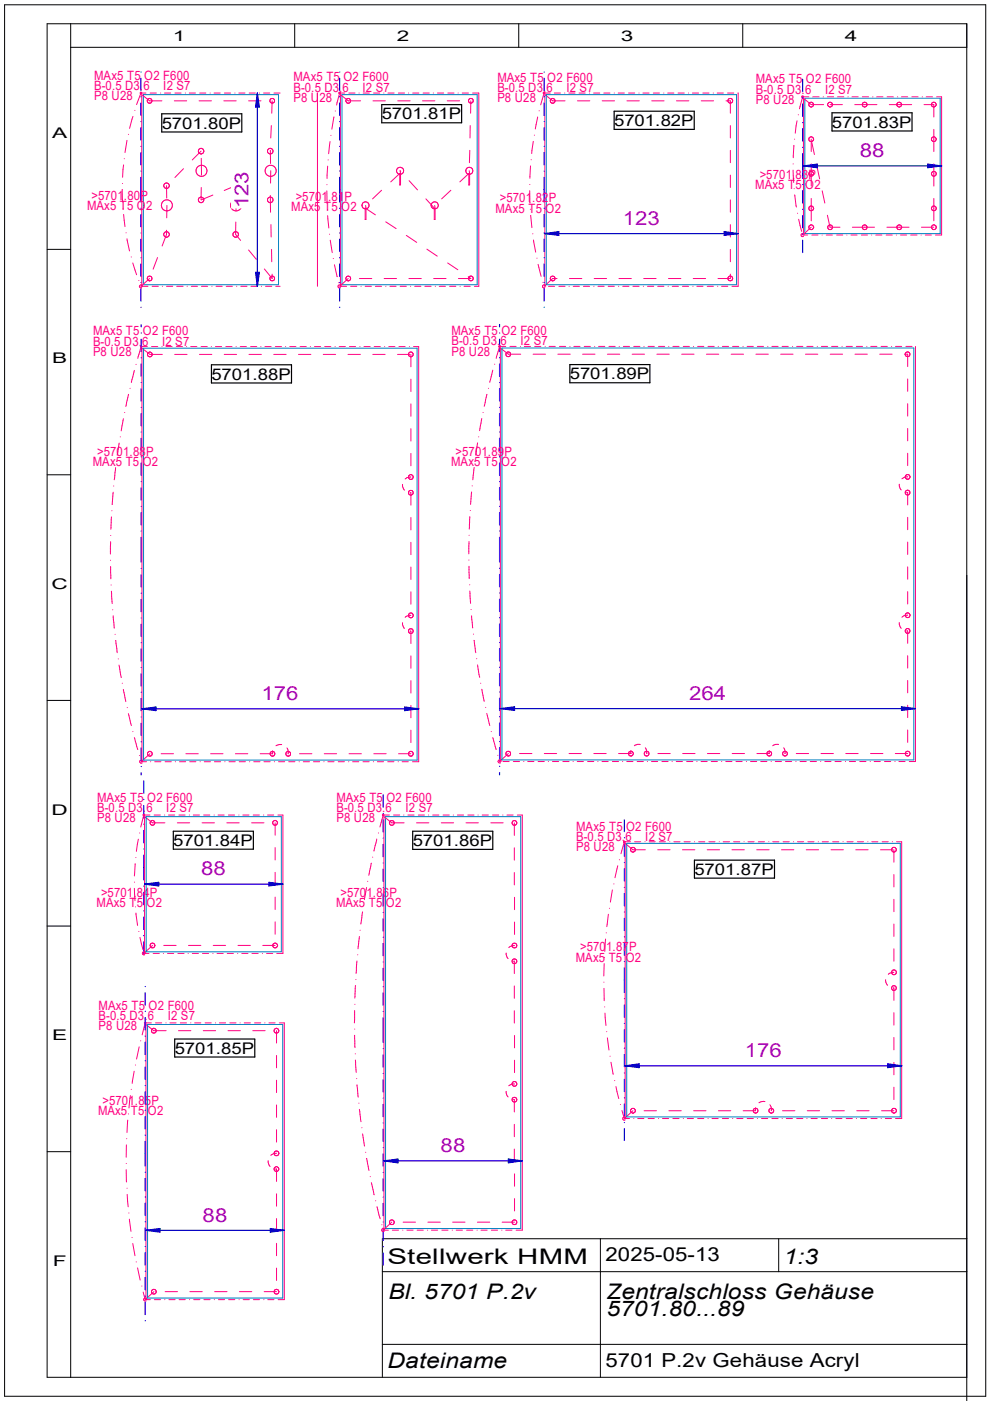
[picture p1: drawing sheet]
<svg xmlns="http://www.w3.org/2000/svg" width="210mm" height="297mm" viewBox="0 0 210 297" stroke-linecap="round" stroke-linejoin="round" font-family="sans-serif">
<g fill="none" stroke="#000" stroke-width=".21">
<path d="M1 1h208v295h-208zM15 10h190M15 5v287M62.5 5v5M110 5v5M157.5 5v5M10 52.9h5M10 100.7h5M10 148.5h5M10 196.3h5M10 244.2h5M81.1 269.6h123.9"/>
<path d="M127.3 262.6v29.4M165.1 262.6v7M205 262.6h-123.9v29.4M81.1 285h123.9M205 292h-195v-287h195v292"/>
</g>
<g fill="none" stroke="#ff0080" stroke-width=".21">
<path d="M29.8 19.6h.2v.2h-.2zM30.9 19.7h-1l-.9 2.5M31.8 19.7h1.3M34 19.7h.1M34.9 19.7h1.3M37.1 19.7h1.3M39.3 19.7h.1M40.1 19.7h1.3M42.3 19.7h1.3M44.5 19.7h.1M45.4 19.7h1.3M47.6 19.7h1.3"/>
<path d="M49.8 19.7h.1M50.6 19.7h1.3M52.8 19.7h1.3M55 19.7h.1M55.9 19.7h1.3M58.1 19.7h1.3M67.3 19.7v41M71.9 19.6h.2v.2h-.2zM73.1 19.7h-1.1l-.6 2.6M74 19.7h1.3M76.1 19.7h.1M77 19.7h1.3"/>
<path d="M79.2 19.7h1.3M81.4 19.7h.1M82.3 19.7h1.3M84.5 19.7h1.3M86.6 19.7h.1M87.5 19.7h1.3M89.7 19.7h1.3M91.9 19.7h.1M92.8 19.7h1.3M95 19.7h1.3M97.1 19.7h.1M98 19.7h1.3"/>
<path d="M100.2 19.7h1.3v41h-.9M115.2 19.6h.3v.2h-.3zM116.7 19.7h-1.3l-.8 2.5M117.5 19.7h1.3M119.7 19.7h.1M120.6 19.7h1.3M122.8 19.7h1.3M125 19.7h.1M125.9 19.7h1.3M128 19.7h1.3M130.2 19.7h.1M131.1 19.7h1.3"/>
<path d="M133.3 19.7h1.3M135.5 19.7h.1M136.3 19.7h1.3M138.5 19.7h1.3M140.7 19.7h.1M141.6 19.7h1.3M143.8 19.7h1.3M146 19.7h.1M146.8 19.7h1.3M149 19.7h1.3M151.2 19.7h.1M152.1 19.7h1.3"/>
<path d="M154.3 19.7h1.3M156.5 19.7v41h-1.3M26 38.9h.1M26.2 35l-.2 2.6M26.3 33.7h.1M26.9 29.8l-.4 2.5M27.2 28.5h.1M28.2 24.7l-.7 2.5M28.6 23.4h.1M32.2 21.5v.1M34.3 21.4h-2.6l-1.6-1.3v40.6h1.3M35.3 39.4v2.6"/>
<path d="M37 21.4h2.6M38.9 35.8l-1.8 1.8M42.2 21.4h2.6M42.6 32l-1.8 1.9M42.7 39.8l-.1 2.6M42.7 33.6v3.5M47.5 21.4h2.6M50 39.4l-2.5 1M52.7 21.4h2.6M57.3 31.9l.1 2.8M57.4 36.2v2.6M57.5 26.6l-.1 2.7"/>
<path d="M57.7 21.9h.1M57.7 21.4l-.1 2.6M69.3 39.2h.1M69.5 35.2l-.2 2.6M69.6 33.9h.1M70 30l-.3 2.6M70.1 28.7h.1M70.8 24.8l-.4 2.6M71.1 23.5h.1M73.6 21.8h.1M74 21.8h.1M74.3 21.2h.1"/>
<path d="M74.3 21.5v.1M76.5 21.4h-2.7l-1.6-1.3v40.6h1.3M79.1 21.4h2.6M84.1 36.2h.1M84.3 21.4h2.7M85 36.4l-.2-.2 .1 3h-.1v-2.4l-2 1.8M86.7 38.3l1.8 2M89.6 21.4h2.6M94.8 21.4h2.7M98.8 36.2h.1M99.4 21.5h.1M99.5 36.2l.1 3h-.2v-2.4l-1.9 1.8"/>
<path d="M99.6 31.9l-.1 2.6M99.7 26.6v2.7M99.8 21.9h.1M99.8 21.4v2.6M112.3 39.1h.1M112.5 35.2l-.1 2.6M112.6 33.9h.1M113.1 30l-.4 2.6M113.3 28.7h.1M114 24.8l-.5 2.5M114.3 23.5h.1M116.7 21.6a.47 .47 0 0 0 .5 .3 .47 .47 0 0 0 .4-.3"/>
<path d="M116.7 21.2h.1M116.7 21.5v.1M117 21.8h.1M117 21l-.2 .1-.1 .4M117 20.9l.5 .1 .2 .3-.1 .2M117 20.9v.1M117.6 21.5v.1M119.8 21.4h-2.6l-1.7-1.3v40.6M122.4 21.4h2.7M127.7 21.4h2.6M132.9 21.4h2.7M138.2 21.4h2.6"/>
<path d="M143.4 21.4h2.6M148.7 21.4h2.6M153.9 21.4h1v2.6M154.9 21.9h.1M154.9 26.6v2.7M154.9 31.9v2.6M154.9 37.1v2.7M154.9 21.8h.1M155.3 21.5h.1M168.1 34.8h.1M168.1 36.1l.2 2.6M168.3 30.8l-.1 2.6"/>
<path d="M168.4 29.5h.1M169 25.6l-.4 2.6M169.2 24.3h.1M170 20.4h.3v.2h-.3zM171.5 20.5h-1.3l-.7 2.6M171.5 29.3a.51 .51 0 0 1 .6-.3 .51 .51 0 0 1 .4 .5M171.5 22.4h.1M171.5 29.3h.1M171.5 29.3v.3a.54 .54 0 0 0 .7 .4l.3-.5M172 29.5v2.6M172 34.8v4.7M172.1 30.2l.6 2.6"/>
<path d="M172.3 20.5h1.4M172.5 36.8h.1M172.5 29.5h.1M173.2 35.3l.6 2.6M174.5 20.5h.1M174.6 22.2h-2.6l-1.7-1.4v29h.9M175.4 20.5h1.3M176 22.2h2.6M176.4 22.4h.1M177.6 20.5h1.3M179.8 20.5h.1M180.6 20.5h1.3"/>
<path d="M181.2 22.2h4.7M182.8 20.5h1.3M185 20.5h.1M185.9 20.5h1.3M188.1 20.5h1.3M188.6 22.2h4.7M190.2 22.4v-.4a.52 .52 0 0 1 .5-.3 .52 .52 0 0 1 .4 .3l-.1 .6-.3 .1-.3-.1M190.2 22.4h.1M190.2 22.4l.2 .2M190.3 20.5h.1M190.4 22.6h.1M191.1 20.5h1.3"/>
<path d="M193.3 20.5h1.3M195.5 20.5h.1M195.9 22.2h2.1v2.6M196.4 20.5h1.3M197.5 22.4h.1M197.5 29.3h.1M198 27.4v4.7M198 34.8v4.7M198.2 30h.1M198.2 37.3h.1M198.5 36.8h.1M198.5 29.5h.1"/>
<path d="M198.5 22.2h.1M198.6 20.5h1v29.3h-1.3M26 40.2v2.6M26.1 44.2h.1M26.2 45.5l.3 2.5M26.7 49.4h.1M26.9 50.6l.6 2.6M27.8 54.5h.1M28.2 55.8l.8 2.5M29.4 59.5h.1M31.2 59.1v.1M31.6 58.5v.1"/>
<path d="M31.7 59.6h.1M31.7 59.1l-1.8 1.6M33.4 54.6l-.9 2.5M34.8 49.4a.58 .58 0 0 1 .9-.1 .58 .58 0 0 1 0 .8 .58 .58 0 0 1-.9-.1l-.1-.2zM35.3 48.8v.9l-.9 2.5M35.4 43.6l-.1 2.6M45.1 41.4l-2.4 1M50 47.1v2.6l1 1.3M50 40.9v3.5M52.7 53l1.7 2M56 57l1.7 2.1v-1M57.3 58.8l-.1 .1a.5 .5 0 0 0 .6 .6 .5 .5 0 0 0 .4-.7"/>
<path d="M57.3 58.8l.3-.3h.3l.2 .3M57.3 41.4l.1 3.6M57.3 58.8h.1M57.4 47.6l.1 2.6M57.6 52.9v2.6M58.1 58.8h.1M69.3 40.5v2.6M69.4 44.4h.1M69.5 45.7l.2 2.6M69.8 49.7h.1M70 50.9l.4 2.7M70.7 54.8h.1"/>
<path d="M70.9 56.1l.6 2.6M71.8 59.9h.1M73.8 59.6h.1M73.8 59.1l-1.8 1.6M74.3 59.1v.1M76.2 59.1h2.6M76.8 43.6h.1M77.5 43.6l.1 2.9h-.2v-2.4l2.2 1.5M80.9 40.3l-1.9 1.9M81.4 59.1h2.7M81.8 47l2.2 1.5M86.1 49.9l2.2 1.5"/>
<path d="M86.7 59.1h2.6M90.3 42.2l1.8 1.9v2.4h.1v-2.9M90.5 52.8l2.2 1.5M91.4 43.6h.1M91.9 59.1h2.7M94.9 55.8l2.2 1.4M95.6 40.3l-2 1.9M99.3 58.7l.5 .4h-2.6M112.3 40.4l.1 2.7M112.4 44.4h.1M112.5 45.7l.3 2.6M112.9 49.6h.1"/>
<path d="M113.1 50.9l.5 2.6M113.8 54.7h.1M114.1 56l.6 2.6M115.1 59.9h.1M117 58.6a.51 .51 0 0 0-.3 .6 .51 .51 0 0 0 .5 .4M117 58.6h.1M117 58.6l.3-.1 .3 .3M117.2 59.6h.1M117.6 58.8v.6l-.4 .2M117.6 58.8h.1M118.1 59.1h-.9l-1.8 1.6M120.7 59.1h2.7"/>
<path d="M126 59.1h2.6M131.2 59.1h2.7M136.5 59.1h2.6M141.7 59.1h2.7M147 59.1h2.6M154.4 58.8a.5 .5 0 0 0 .4 .7 .5 .5 0 0 0 .5-.7M154.4 58.8l.3-.3h.3l.2 .3M154.4 58.8h.1M154.9 58.1v1h-2.7M154.9 42.4v2.6M154.9 47.6v2.6M154.9 52.9v2.6"/>
<path d="M155.2 58.8h.1M168.4 40h.1M168.5 41.3l.4 2.6M169.1 45.2h.1M169.3 46.5l.7 2.6M170.5 49.8l-.2-.3-.4 .2v.3l.4 .1M171.7 47.8h.1M171.8 48.6h.1M172 42.1v4.7M172 48.2l-1.8 1.6M172.1 49.8h1.3M172.5 48.2h.1"/>
<path d="M172.5 44.2h.1M174.3 49.8h.1M174.3 40.5l.6 2.6M175.2 49.8h1.3M175.4 45.6l.6 2.6h2.1M177.4 49.8h1.3M179.5 49.8h.1M180.4 49.8h1.3M180.7 48.2h4.7M182.6 49.8h1.3M184.8 49.8h.1M185.7 49.8h1.3"/>
<path d="M187.9 49.8h1.3M188 48.2h4.7M190 49.8h.1M190.2 48v.1M190.8 47.7h.1M190.8 48.6v.1M190.9 49.8h1.3M191.1 48v.1M193.1 49.8h1.3M195.3 49.8h.1M195.4 48.2h2.6M196.2 49.8h1.3"/>
<path d="M198 42.1v4.7M198.2 48.6h.1M198.5 48h.1M198.5 48.2h.1M198.5 44.2h.1M28.5 78.5l-.6 2.5M28.8 77.3h.1M30.2 60.7l-.2-.3-.4 .1v.4l.2 .1h.3M31.2 73.5h-1.3l-.7 2.5M32.1 73.5h1.3M32.3 60.7h1.3M34.3 73.5h.1"/>
<path d="M34.4 60.7h.1M34.4 75.1h-2.6l-1.7-1.3v87.7h1M35.2 73.5h1.3M35.3 60.7h1.3M37 75.1h2.7M37.4 73.5h1.3M37.5 60.7h1.3M39.5 73.5h.1M39.7 60.7h.1M40.4 73.5h1.3M40.6 60.7h1.3M42.3 75.1h2.6"/>
<path d="M42.6 73.5h1.3M42.7 60.7h1.3M44.8 73.5h.1M44.9 60.7h.1M45.7 73.5h1.3M45.8 60.7h1.3M47.5 75.1h2.7M47.9 73.5h1.3M48 60.7h1.3M50 73.5h.1M50.2 60.7h.1M50.9 73.5h1.3"/>
<path d="M51.1 60.7h1.3M52.8 75.1h2.6M53.1 73.5h1.3M53.2 60.7h1.3M55.3 73.5h.1M55.4 60.7h.1M56.2 73.5h1.3M56.3 60.7h1.3M58 75.1h2.7M58.4 73.5h1.3M58.5 60.7h.9M60.5 73.5h.1"/>
<path d="M61.4 73.5h1.3M63.3 75.1h2.6M63.6 73.5h1.3M65.8 73.5h.1M66.7 73.5h1.3M68.5 75.1h2.7M68.8 73.5h1.3M71 73.5h.1M71.9 73.5h1.3M72.3 60.7l-.2-.3-.4 .1v.4l.2 .1h.3M73.8 75.1h2.6M74.1 73.5h1.3"/>
<path d="M74.3 60.7h1.3M76.3 73.5h.1M76.5 60.7h.1M77.2 73.5h1.3M77.4 60.7h1.3M79 75.1h2.7M79.3 73.5h1.3M79.6 60.7h1.3M81.5 73.5h.1M81.8 60.7h.1M82.4 73.5h1.3M82.7 60.7h1.3"/>
<path d="M84.3 75.1h2.6M84.6 73.5h1.3M84.8 60.7h1.3M86.8 73.5h.1M87 60.7h.1M87.1 75.1v2.7M87.5 74.9l.1 .1M87.7 73.5h1.1v88h-1.3M87.9 60.7h1.3M90.1 60.7h1.3M92.3 60.7h.1M93.1 60.7h1.3"/>
<path d="M95.3 60.7h1.3M97.5 60.7h.1M98.4 60.7h1.3M104.5 78.5l-.7 2.5M104.9 77.2h.1M105.8 73.4l.2-.1 .1 .2-.2 .1zM107.2 73.4h-1.3l-.7 2.6M107.3 75.4a.5 .5 0 0 1 .5-.8 .5 .5 0 0 1 .4 .8M107.3 75.4h.1M107.4 75.4l.2 .2h.3l.3-.2M108.1 73.4h1.3M108.2 75.4h.1"/>
<path d="M110.3 73.4h.1M110.4 75.1h-2.6l-1.7-1.3v87.7M111.2 73.4h1.3M113 75.1h2.7M113.4 73.4h1.3M115.6 73.4h.1M115.7 60.7l-.3-.3-.3 .1v.4l.1 .1h.3M116.3 60.7h1.3M116.4 73.4h1.3M118.3 75.1h2.6M118.5 60.7h1.3M118.6 73.4h1.3"/>
<path d="M120.6 60.7h.1M120.8 73.4h.1M121.5 60.7h1.4M121.7 73.4h1.3M123.5 75.1h2.7M123.7 60.7h1.3M123.9 73.4h1.3M125.9 60.7h.1M126.1 73.4h.1M126.8 60.7h1.3M126.9 73.4h1.3M128.8 75.1h2.6"/>
<path d="M128.9 60.7h1.4M129.1 73.4h1.3M131.1 60.7h.1M131.3 73.4h.1M132 60.7h1.3M132.2 73.4h1.3M134 75.1h2.7M134.2 60.7h1.3M134.4 73.4h1.3M136.4 60.7h.1M136.5 73.4h.1M137.3 60.7h1.3"/>
<path d="M137.4 73.4h1.3M139.3 75.1h2.6M139.4 60.7h1.4M139.6 73.4h1.3M141.6 60.7h.1M141.8 73.4h.1M142.5 60.7h1.3M142.7 73.4h1.3M144.5 75.1h2.7M144.7 60.7h1.3M144.9 73.4h1.3M146.9 60.7h.1"/>
<path d="M147 73.4h.1M147.7 60.7h1.4M147.9 73.4h1.3M149.8 75.1h2.6M149.9 60.7h1.4M150.1 73.4h1.3M152.1 60.7h.1M152.3 73.4h.1M153 60.7h1.3M153.2 73.4h1.3M155 75.1h2.6M155.3 73.4h1.3"/>
<path d="M157.5 73.4h.1M158.4 73.4h1.3M160.3 75.1h2.6M160.6 73.4h1.3M162.8 73.4h.1M163.7 73.4h1.3M165.5 75.1h2.6M165.8 73.4h1.3M168 73.4h.1M168.9 73.4h1.3M170.8 75.1h2.6M171.1 73.4h1.3"/>
<path d="M173.3 73.4h.1M174.2 73.4h1.3M176 75.1h2.6M176.3 73.4h1.3M178.5 73.4h.1M179.4 73.4h1.3M181.3 75.1h2.6M181.6 73.4h1.3M183.8 73.4h.1M184.6 73.4h1.3M186.5 75.1h2.6M186.8 73.4h1.3"/>
<path d="M189 73.4h.1M189.9 73.4h1.3M191.8 75.1h.6v2.6M192.1 73.4h1.3M192.6 75.6h-.1M194.1 73.4v88.1h-1.3M24.5 99.1l-.3 2.6M24.7 97.8h.1M25.3 93.9l-.5 2.6M25.5 92.6h.1M26.2 88.8l-.5 2.6M26.4 87.5h.1"/>
<path d="M27.3 83.6l-.6 2.6M27.6 82.3h.1M27.9 81v.1M87.1 80.4v2.6M87.1 85.6v2.7M87.1 90.9v2.6M87.1 96.1v2.7M100.5 99.1l-.3 2.6M100.7 97.8h.1M101.3 93.9l-.4 2.6M101.5 92.6h.1M102.2 88.7l-.5 2.6"/>
<path d="M102.4 87.5h.1M103.3 83.6l-.6 2.5M103.5 82.3h.1M192.4 80.3v2.7M192.4 85.6v2.6M192.4 90.8v2.7M192.4 96.1v2.6M23.4 118.8h.1M23.5 113.5h.1M23.5 114.8l-.1 2.7M23.6 109.6l-.1 2.6M23.7 108.3h.1"/>
<path d="M24 104.4l-.2 2.6M24.1 103h.1M85.3 102.7l.1 .6 .4 .6M86.7 104.8h.1M86.7 100.8h.1M86.9 104.5h.2v2.6M87.1 101.1l-.9 .2-.3 .3M87.1 109.7v2.7M87.1 115v2.6M99.4 118.7h.1M99.4 114.8v2.6M99.4 113.5h.1"/>
<path d="M99.6 109.6l-.1 2.6M99.7 108.2h.1M100 104.3l-.2 2.6M100.1 103h.1M190.7 102.7l.1 .8 .3 .4M192.2 104.4h.2v2.7M192.4 101.1l-.6 .1-.6 .3M192.4 109.7v2.6M192.4 114.9v2.7M23.5 120.1v2.6M23.5 124h.1M23.6 125.3l.2 2.7"/>
<path d="M23.9 129.3h.1M24 130.6l.2 2.6M24.4 134.5h.1M24.5 135.8l.3 2.6M25.1 139.7h.1M85.3 132l.1 .7 .4 .5M86.7 130.6a.5 .5 0 0 1 .4-.6 .5 .5 0 0 1 .5 .6M86.7 130.3h.1M86.7 130.6v.1M86.7 130.7a.47 .47 0 0 0 .4 .3 .47 .47 0 0 0 .4-.3M86.9 133.8h.2v2.6M87.1 120.2v2.7"/>
<path d="M87.1 125.5v2.6M87.1 139.1v2.6M87.1 134.3h.1M87.1 130.5l-.9 .1-.3 .3M87.6 130.6l-.1 .1M99.4 120.1l.1 2.6M99.6 124h.1M99.6 125.3l.2 2.6M99.9 129.2h.1M100 130.6l.2 2.5M100.4 134.5h.1M100.5 135.8l.4 2.6"/>
<path d="M101 139.7h.1M190.7 132l.1 .9 .3 .3M192.2 133.8h.2v2.6M192.4 130.4l-.8 .2-.4 .3M192.4 120.2v2.6M192.4 125.4v2.7M192.4 139v2.6M192.6 134.2l-.1 .1M25.2 141l.5 2.6M25.9 144.9h.1M26.2 146.2l.5 2.6M27 150h.1"/>
<path d="M27.2 151.3l.7 2.5M28.2 155.1h.1M28.5 156.4l.7 2.5M31.8 159.8l-1.9 1.7M34.2 159.8h2.6M39.4 159.8h2.6M44.7 159.8h2.6M49.9 159.8h2.6M55.2 159.8h2.6M57.5 159.4l-.2 .2v.4a.53 .53 0 0 0 .8 .1M57.5 159.4h.1M57.5 159.4l.4-.1 .2 .2"/>
<path d="M57.8 159.2v.6M58.1 159.5h.1M58.2 159.5l.1 .3-.1 .3M59.7 157.9h-.5l-.7 .2M60.8 158.6l.2 .4 .1 .8M61.5 159.5h.1M63.5 159.8h2.6M68.7 159.8h2.7M74 159.8h2.6M79.2 159.8h2.7M84.5 159.8h2.6M86.7 159.6h.1"/>
<path d="M86.7 160h.1M87.1 144.3v2.6M87.1 149.6v2.6M87.1 154.8v2.6M101.3 141l.4 2.6M101.9 144.9h.1M102.2 146.1l.5 2.6M103 150h.1M103.2 151.3l.6 2.5M104.1 155.1h.1M104.5 156.4l.7 2.5M107.8 159.8l-1.9 1.6"/>
<path d="M110.2 159.8h2.6M115.4 159.8h2.6M120.6 159.8h2.7M125.9 159.8h2.6M131.1 159.8h2.7M133.8 159.2v.1M133.8 159.3v.5M133.9 159.3h.1M135.7 157.9l-.5-.1-.7 .3M136.8 158.5l.4 1.3M139.5 159.8h2.6M144.7 159.8h2.7"/>
<path d="M150 159.8h2.6M155.2 159.8h2.7M160.5 159.8h2.7M162.6 159.6v.1M163.1 159.2v.1M163.1 159.3v.5M165.1 157.9l-.6-.1-.7 .3M166.2 158.5l.3 .8v.5M166.4 159.8h.1M168.8 159.8h2.6M174.1 159.8h2.6M179.3 159.8h2.6"/>
<path d="M184.6 159.8h2.6M189.8 159.8h2.6M192.4 144.3v2.6M192.4 149.5v2.6M192.4 154.8v2.6M29.3 177.9l-.4 2.6M29.5 160.2h.1M29.6 176.6h.1M30.3 161.5l-.2-.3-.4 .1v.4l.4 .1M30.4 172.7h.2v.2h-.2zM31.8 172.8h-1.3l-.7 2.5M31.9 161.5h.1"/>
<path d="M32.7 172.8h1.3M32.8 161.5h1.3M34.9 172.8h.1M35 174.5h-2.7l-1.7-1.4v29h1M35 161.5h1.3M35.7 172.8h1.3M37.2 161.5h.1M37.6 174.5h2.6M37.9 172.8h1.3M38.1 161.5h1.3M40.1 172.8h.1M40.2 161.5h1.3"/>
<path d="M41 172.8h1.3M42.4 161.5h.1M42.8 174.5h2.7M43.2 172.8h1.3M43.3 161.5h1.3M45.4 172.8h.1M45.5 161.5h1.3M46.2 172.8h1.3M47.7 161.5h.1M48.1 174.5h2.6M48.4 172.8h1.3M48.6 161.5h1.3"/>
<path d="M50.6 172.8h.1M50.7 161.5h1.3M51.5 172.8h1.3M52.9 161.5h.1M53.3 174.5h2.7M53.7 172.8h1.3M53.8 161.5h1.3M55.9 172.8h.1M56 161.5h1.3M56.7 172.8h1.3M57.9 160.3h.1M58.2 161.5h.1"/>
<path d="M58.2 160.1h-.1M58.3 174.5v2.6M58.3 179.7v2.6M58.8 174.5h.1M58.9 172.8h1.1v29.3h-1.3M59.1 161.5h1.3M61.2 161.5h1.3M63.4 161.5h.1M64.3 161.5h1.3M66.5 161.5h1.3M68.7 161.5h.1M69.5 161.5h1.3"/>
<path d="M71.7 161.5h1.3M73.9 161.5h.1M74.8 161.5h1.3M77 161.5h1.3M79.2 161.5h.1M79.9 177.9l-.6 2.5M80 161.5h1.3M80.2 176.6h.1M82.2 161.5h1.3M82.5 172.8h-1.3l-.6 2.5M83.4 172.8h1.4M84.4 161.5h.1"/>
<path d="M85.3 161.5h1.3M85.6 172.8h.1M85.7 174.5h-2.6l-1.7-1.4v87.7h.9M86.5 172.8h1.3M87.2 160.3h.1M88.3 174.5h2.6M88.7 172.8h1.3M90.8 172.8h.1M91.7 172.8h1.3M93.6 174.5h2.6M93.9 172.8h1.3M96.1 172.8h.1"/>
<path d="M97 172.8h1.3M98.8 174.5h2.6M99.2 172.8h1.3M101.3 172.8h.1M102.2 172.8h1.3M104.1 174.5h2.6M104.4 172.8h1.3M105.5 160.1h.1M106.3 161.5l-.3-.4-.3 .1v.4l.4 .1M106.6 172.8h.1M106.6 161.5h1.3M107.5 172.8h1.3"/>
<path d="M108.8 161.5h1.4M109.1 174.5v2.6M109.1 179.7v2.7M109.6 174.5h.1M109.7 172.8h1v88h-1.3M111 161.5h.1M111.9 161.5h1.3M114.1 161.5h1.3M116.2 161.5h.1M117.1 161.5h1.3M119.3 161.5h1.3M121.5 161.5h.1"/>
<path d="M122.4 161.5h1.3M124.6 161.5h1.3M126.7 161.5h.1M127.6 161.5h1.3M129.8 161.5h1.3M132 161.5h.1M132.2 178.4h.3v.2h-.3zM132.9 161.5h1.3M133.7 178.5h-1.3l-.7 2.5M134.4 179.7h.1M134.5 178.5h1.3M135.1 161.5h1.3"/>
<path d="M136.7 178.5h.1M137.2 161.5h.1M137.6 178.5h1.3M138.1 161.5h1.3M139.8 178.5h1.3M140.3 161.5h1.3M142 178.5h.1M142.5 161.5h.1M142.9 178.5h1.3M143.4 161.5h1.3M145 178.5h1.3M145.6 161.5h1.3"/>
<path d="M147.2 178.5h.1M147.7 161.5h.1M148.1 178.5h1.3M148.6 161.5h1.3M150.3 178.5h1.3M150.8 161.5h1.3M152.5 178.5h.1M153 161.5h.1M153.3 178.5h1.4M153.9 161.5h1.3M155.5 178.5h1.3M156 161.5h1.4"/>
<path d="M157.7 178.5h.1M158.2 161.5h.1M158.6 178.5h1.3M159.1 161.5h1.3M160.8 178.5h1.3M161.3 161.5h1.3M163 178.5h.1M163.5 161.5h.1M163.8 178.5h1.3M164.4 161.5h1.3M166 178.5h1.3M166.5 161.5h1.4"/>
<path d="M168.2 178.5h.1M168.7 161.5h.1M169.1 178.5h1.3M169.6 161.5h1.3M171.3 178.5h1.3M171.8 161.5h1.3M173.5 178.5h.1M174 161.5h.1M174.3 178.5h1.3M174.9 161.5h1.3M176.5 178.5h1.3M177 161.5h1.4"/>
<path d="M178.7 178.5h.1M179.2 161.5h.1M179.6 178.5h1.3M180.1 161.5h1.3M181.8 178.5h1.3M182.3 161.5h1.3M184 178.5h.1M184.5 161.5h.1M184.8 178.5h1.3M185.3 161.5h1.3M187 178.5h1.3M187.5 161.5h1.3"/>
<path d="M189.2 178.5h.1M189.7 161.5h.1M190.1 178.5h1.1v58.7h-1.3M190.6 161.5h1.3M28.5 187h.1M28.5 188.3l.1 2.7M28.7 183.1l-.2 2.6M28.7 192.3h.1M28.8 181.8h.1M28.8 193.6l.4 2.6M29.4 197.5h.1M29.7 198.8l.6 2.5"/>
<path d="M32.4 200h.1M58.3 185v2.6M58.3 190.2v2.6M58.3 195.5v2.6M76.2 198.5l-.3 2.7M76.3 197.2h.1M76.9 193.3l-.4 2.6M77 192h.1M77.7 188.2l-.4 2.6M77.9 186.9h.1M78.7 183l-.5 2.6M79 181.7h.1"/>
<path d="M109.1 185v2.6M109.1 190.2v2.7M109.1 195.5v2.6M128.4 199.1l-.2 2.6M128.5 197.8h.1M129 193.8l-.3 2.7M129.2 192.6h.1M129.8 188.7l-.4 2.6M130.1 187.4h.1M131 183.6l-.6 2.5M131.3 182.3h.1M134.2 180.7h.1"/>
<path d="M134.7 180.3h.1M136.8 180.2h-2.6l-1.7-1.4v58.4h1M139.4 180.2h2.7M144.7 180.2h2.6M149.9 180.2h2.7M155.2 180.2h2.6M160.4 180.2h2.7M165.7 180.2h2.6M170.9 180.2h2.7M176.2 180.2h2.6M181.4 180.2h2.7M186.7 180.2h2.6"/>
<path d="M189.5 180.2v2.6M189.5 185.4v2.6M189.5 190.7v2.6M189.5 195.9v2.6M30.8 202.1l-.2-.3-.4 .1v.4l.5 .1M31.9 200.3l-.1 .1M32 200.1l-.2 .4 .2 .4M32 200.9h.1M32.1 200l.5 .1 .3 .3M32.1 200l-.1 .1M32.1 216.9h-1.3l-.7 2.5M32.3 200.4l-1.8 1.7"/>
<path d="M32.5 202.1h1.3M32.9 200.4a.59 .59 0 0 1-.7 .6l-.1-.1M32.9 200.4h.1M33 216.9h1.3M34.6 202.1h.1M34.7 200.4h2.6M35.2 216.9h.1M35.2 218.5h-2.6l-1.7-1.3v58.3h1M35.5 202.1h1.3M36 216.9h1.3M37.7 202.1h1.3M37.8 218.5h2.7"/>
<path d="M38.2 216.9h1.3M39.9 202.1h.1M40 200.4h2.6M40.4 216.9h.1M40.8 202.1h1.3M41.3 216.9h1.3M42.9 202.1h1.3M43.1 218.5h2.6M43.5 216.9h1.3M45.1 202.1h.1M45.2 200.4h2.6M45.7 216.9h.1"/>
<path d="M46 202.1h1.3M46.5 216.9h1.3M48.2 202.1h1.3M48.3 218.5h2.7M48.7 216.9h1.3M50.4 202.1h.1M50.5 200.4h2.6M50.9 216.9h.1M51.3 202.1h1.3M51.8 216.9h1.3M53.4 202.1h1.3M53.6 218.5h2.6"/>
<path d="M54 216.9h1.3M55.6 202.1h.1M55.7 200.4h2.6M56.1 216.9h.1M56.5 202.1h1.3M57 216.9h1.3M58.3 218.1l-.2 .3v.3l.2 .2M58.3 218.9l.1 .1M58.4 218.1a.51 .51 0 0 1 .6 .1 .51 .51 0 0 1 .1 .6l-.3 .2h-.4M58.4 218.1h-.1M58.6 218.5v2.6M58.8 200.4h.1"/>
<path d="M59.1 218.5h.1M59.2 216.9h1.1v58.6h-1.3M75.2 214.2l-.1 2.7M75.2 219.5l.1 2.6M75.2 218.2h.1M75.2 212.9h.1M75.4 209h.1M75.4 209l-.2 2.6M75.4 207.7h.1M75.7 203.7l-.2 2.7M75.8 202.4h.1M107.3 202.1l.2 .8 .2 .3"/>
<path d="M108.8 200.1l-.2 .2v.3l.2 .3M108.8 200.9h.1M108.8 200a.5 .5 0 0 1 .8 .5 .5 .5 0 0 1-.8 .4M108.8 200v.1M108.9 203.8h.2v2.6M109.1 209v2.7M109.1 214.3v2.6M109.1 200.5l-.9 .2-.3 .2M109.1 219.5v2.7M109.6 200.5h.1M109.6 203.8h.1M128 208.2h.1"/>
<path d="M128.1 209.5v2.7M128.1 204.3l-.1 2.6M128.1 203h.1M128.2 213.5h.1M128.3 214.8l.2 2.6M128.6 218.7h.1M187.8 207.7v.6l.4 .6M189.1 209.7l-.1-.3 .2-.3 .5-.1a.5 .5 0 0 1 .3 .5 .5 .5 0 0 1-.3 .5h-.3M189.1 209.7v.1M189.1 209.8l.2 .1M189.3 209.9l.1 .1M189.4 209.5h.1v2.6"/>
<path d="M189.5 206.2l-.8 .1-.4 .3M189.5 201.2v2.6M189.5 214.7v2.6M189.5 220v2.6M189.5 206.7h.1M27.1 237.5l-.2 2.6M27.2 236.2h.1M27.6 232.3l-.3 2.6M27.8 231h.1M28.4 227.1l-.4 2.6M28.7 225.8h.1M29.5 222l-.5 2.5"/>
<path d="M29.8 220.7h.1M58.6 223.8v2.6M58.6 229v2.6M58.6 234.3v2.6M58.6 239.5v2.6M75.3 223.4h.1M75.4 224.7l.1 2.7M75.6 228.7h.1M75.7 230l.2 2.6M76.1 233.9h.1M76.2 235.2l.3 2.6M76.7 239.1h.1"/>
<path d="M107.3 231.4l.2 .8 .2 .4M108.9 233.1h.2v2.7M109.1 238.4v2.6M109.1 224.8v2.6M109.1 229.8l-.6 .1-.6 .3M109.6 233.1h.1M109.6 229.8h.1M128.8 220l.3 2.6M129.3 223.9h.1M129.5 225.2l.5 2.6M130.3 229.1h.1M130.6 230.4l.6 2.5"/>
<path d="M131.5 234.2h.1M131.9 235.5l.5 1.7 1.8-1.7M132.7 237.2l-.2-.3-.4 .1v.4l.1 .1 .3-.1M134 235h.1M134.4 237.2h.1M134.7 235.7h.1M135.2 237.2h1.3M136.6 235.5h2.6M137.4 237.2h1.3M139.6 237.2h.1M140.5 237.2h1.3M141.8 235.5h2.6"/>
<path d="M142.7 237.2h1.3M144.9 237.2h.1M145.7 237.2h1.3M147.1 235.5h2.6M147.9 237.2h1.3M150.1 237.2h.1M151 237.2h1.3M152.3 235.5h2.6M153.2 237.2h1.3M155.3 237.2h.1M156.2 237.2h1.3M158.4 237.2h1.3"/>
<path d="M159.7 235.6h.1M160.2 234.9v.6h-2.6M160.3 236h-.1M160.6 237.2h.1M161.5 237.2h1.3M162.2 233.6h-.9l-.4 .2M163.2 234.2l.3 .5v.8M163.7 237.2h1.3M163.7 235h.1M165.8 237.2h.1M165.9 235.5h2.6M166.7 237.2h1.3"/>
<path d="M168.9 237.2h1.3M171.1 237.2h.1M171.2 235.5h2.6M172 237.2h1.3M174.2 237.2h1.3M176.3 237.2h.1M176.4 235.5h2.6M177.2 237.2h1.3M179.4 237.2h1.3M181.6 237.2h.1M181.7 235.5h2.6M182.5 237.2h1.3"/>
<path d="M184.7 237.2h1.3M186.8 237.2h.1M186.9 235.5h2.6M187.7 237.2h1.3M189.5 236h.1M189.5 225.3v2.6M189.5 230.5v2.6M26.8 246.7h.1M26.8 248v2.6M26.8 242.7v2.7M26.8 241.4h.1M26.9 251.9h.1"/>
<path d="M27 253.2l.2 2.7M27.3 257.2h.1M27.4 258.5l.4 2.6M56.9 246.1l.1 .9 .3 .3M58.2 244.4h-.1M58.4 247.9h.2v2.6M58.6 253.1v2.6M58.6 258.4v2.6M58.6 244.5l-.6 .1-.6 .3M59.1 244.4h.1M59.1 247.9h.1M59.1 244.5h.1"/>
<path d="M76.9 240.4l.4 2.6M77.5 244.3h.1M77.8 245.6l.4 2.6M78.5 249.5h.1M78.7 250.7l.6 2.6M79.6 254.6h.1M79.9 255.9l.7 2.5M80.9 259.7h.1M83.1 259.1l-1.9 1.7M83.6 259.1h.1M85.5 259.1h2.6M90.7 259.1h2.6"/>
<path d="M96 259.1h2.6M101.2 259.1h2.6M106.5 259.1h2.6M108.8 258.7l-.2 .3v.3l.2 .2M108.8 259.5v.1M108.8 258.7a.5 .5 0 0 1 .8 .4 .5 .5 0 0 1-.8 .5M108.8 258.7h.1M109.1 243.6v2.7M109.1 248.9v2.6M109.1 254.1v2.7M109.6 259.1h.1M28 262.4h.1"/>
<path d="M28.2 263.7l.4 2.5M28.9 267.5h.1M29.2 268.8l.5 2.6M30.1 272.7h.1M31.1 275.5l-.2-.3-.4 .1v.4l.5 .1M32.6 273.9l-1.8 1.6-.4-1.6M32.7 275.5h1.3M33.1 273.9h.1M34.9 275.5h.1M35 273.9h2.6M35.8 275.5h1.3M38 275.5h1.3"/>
<path d="M40.2 275.5h.1M40.3 273.9h2.6M41.1 275.5h1.3M43.2 275.5h1.3M45.4 275.5h.1M45.5 273.9h2.6M46.3 275.5h1.3M48.5 275.5h1.3M50.7 275.5h.1M50.8 273.9h2.6M51.6 275.5h1.3M53.7 275.5h1.3"/>
<path d="M55.9 275.5h.1M56 273.9h2.6M56.8 275.5h1.3M58.2 273.7l-.1 .1M58.3 273.5l-.2 .4a.51 .51 0 0 0 .6 .5 .51 .51 0 0 0 .4-.5M58.4 273.4l.5 .1 .2 .4M58.4 273.4l-.1 .1M58.6 263.6v2.6M58.6 268.9v2.6M59.1 273.7v.1M59.1 273.9h.1M81.6 260.8l-.2-.3-.4 .1v.4l.4 .1"/>
<path d="M83.2 260.8h1.3M85.4 260.8h.1M86.3 260.8h1.3M88.4 260.8h1.3M90.6 260.8h.1M91.5 260.8h1.3M93.7 260.8h1.3M95.9 260.8h.1M96.7 260.8h1.3M98.9 260.8h1.3M101.1 260.8h.1M102 260.8h1.3"/>
<path d="M104.2 260.8h1.3M106.4 260.8h.1M107.2 260.8h1.3"/>
<circle cx="31.7" cy="21.4" r=".51"/>
<circle cx="35.3" cy="39.4" r=".59"/>
<circle cx="42.7" cy="32.1" r=".59"/>
<circle cx="42.7" cy="36.2" r="1.17"/>
<circle cx="50" cy="39.4" r=".59"/>
<circle cx="57.3" cy="32.1" r=".6"/>
<circle cx="57.4" cy="36.2" r="1.18"/>
<circle cx="57.7" cy="21.4" r=".52"/>
<circle cx="73.9" cy="21.4" r=".51"/>
<circle cx="84.8" cy="36.2" r=".75"/>
<circle cx="99.5" cy="36.2" r=".74"/>
<circle cx="99.8" cy="21.4" r=".51"/>
<circle cx="154.8" cy="21.4" r=".51"/>
<circle cx="172" cy="22.2" r=".5"/>
<circle cx="172" cy="36.8" r=".52"/>
<circle cx="176" cy="22.2" r=".49"/>
<circle cx="183.3" cy="22.2" r=".52"/>
<circle cx="198" cy="29.5" r=".5"/>
<circle cx="198" cy="36.9" r=".51"/>
<circle cx="198" cy="22.2" r=".5"/>
<circle cx="31.7" cy="59" r=".51"/>
<circle cx="35.4" cy="43.5" r="1.17"/>
<circle cx="42.7" cy="42.4" r=".59"/>
<circle cx="50" cy="49.7" r=".6"/>
<circle cx="50.1" cy="43.5" r="1.18"/>
<circle cx="57.3" cy="42.4" r=".6"/>
<circle cx="73.9" cy="59.1" r=".51"/>
<circle cx="77.5" cy="43.5" r=".75"/>
<circle cx="92.2" cy="43.6" r=".76"/>
<circle cx="99.8" cy="59" r=".5"/>
<circle cx="172" cy="44.2" r=".52"/>
<circle cx="172" cy="48.2" r=".51"/>
<circle cx="176" cy="48.2" r=".49"/>
<circle cx="183.3" cy="48.2" r=".5"/>
<circle cx="190.6" cy="48.2" r=".5"/>
<circle cx="198" cy="48.2" r=".5"/>
<circle cx="198" cy="44.2" r=".51"/>
<circle cx="29.9" cy="73.5" r=".17"/>
<circle cx="31.8" cy="75.2" r=".5"/>
<circle cx="87.1" cy="75.1" r=".49"/>
<circle cx="192.4" cy="75.1" r=".51"/>
<circle cx="87.1" cy="101.2" r=".5"/>
<circle cx="87.1" cy="104.5" r=".51"/>
<circle cx="192.4" cy="104.4" r=".51"/>
<circle cx="192.4" cy="101.1" r=".52"/>
<circle cx="87.1" cy="133.8" r=".52"/>
<circle cx="192.4" cy="130.5" r=".5"/>
<circle cx="192.4" cy="133.8" r=".5"/>
<circle cx="31.8" cy="159.8" r=".5"/>
<circle cx="61.1" cy="159.8" r=".51"/>
<circle cx="87.1" cy="159.8" r=".5"/>
<circle cx="107.8" cy="159.8" r=".51"/>
<circle cx="133.8" cy="159.8" r=".52"/>
<circle cx="137.1" cy="159.8" r=".51"/>
<circle cx="163.1" cy="159.8" r=".51"/>
<circle cx="166.4" cy="159.8" r=".51"/>
<circle cx="192.4" cy="159.8" r=".49"/>
<circle cx="32.3" cy="174.5" r=".51"/>
<circle cx="58.3" cy="174.5" r=".5"/>
<circle cx="81.2" cy="172.8" r=".16"/>
<circle cx="83.1" cy="174.5" r=".5"/>
<circle cx="109.1" cy="174.5" r=".51"/>
<circle cx="134.2" cy="180.2" r=".51"/>
<circle cx="189.5" cy="180.1" r=".5"/>
<circle cx="30.8" cy="216.9" r=".17"/>
<circle cx="32.6" cy="218.5" r=".5"/>
<circle cx="58.3" cy="200.5" r=".5"/>
<circle cx="109.1" cy="203.8" r=".51"/>
<circle cx="189.6" cy="206.2" r=".51"/>
<circle cx="109.1" cy="233.1" r=".51"/>
<circle cx="109.1" cy="229.8" r=".5"/>
<circle cx="134.2" cy="235.5" r=".5"/>
<circle cx="160.2" cy="235.5" r=".51"/>
<circle cx="163.5" cy="235.5" r=".51"/>
<circle cx="189.6" cy="235.5" r=".5"/>
<circle cx="58.6" cy="244.5" r=".51"/>
<circle cx="58.6" cy="247.9" r=".49"/>
<circle cx="83.1" cy="259.1" r=".51"/>
<circle cx="32.6" cy="273.9" r=".5"/>
</g>
<path d="M30.4 20.1h28.7v40.3h-28.7zM72.5 20.1h28.7v40.3h-28.7zM115.8 20.1h40.4v40.3h-40.4zM170.6 20.8h28.7v28.7h-28.7zM30.4 73.8h58v87.4h-58zM106.4 73.8h87.4v87.3h-87.4zM31 173.1h28.6v28.7h-28.6zM81.7 173.1h28.7v87.4h-28.7zM132.9 178.8h58v58h-58zM31.3 217.2h28.6v58h-28.6z" fill="none" stroke="#0080c0" stroke-width=".21"/>
<g fill="none" stroke="#00f" stroke-width=".25">
<path d="M29.9 16.6v2.6M29.9 15.3h.1M72 15.3h.1M72 16.6v2.6M115.4 15.3h.1M115.4 16.6v2.6M170.2 16.8v2.6M29.9 21.8v2.7M29.9 27.1v2.6M29.9 32.3v2.7M29.9 37.6v5.2M29.9 36.3h.1"/>
<path d="M29.9 31h.1M29.9 25.8h.1M29.9 20.5h.1M72 36.3h.1M72 31h.1M72 25.8h.1M72 20.5h.1M72 21.8v2.7M72 27.1v2.6M72 32.3v2.7M72 37.6v5.2M115.4 36.3h.1"/>
<path d="M115.4 31h.1M115.4 25.8h.1M115.4 20.5h.1M115.4 21.8v2.7M115.4 27.1v2.6M115.4 32.3v2.7M115.4 37.6v5.2M170.2 22.1v2.6M170.2 27.3v2.6M170.2 32.6v5.2M170.2 39.1h.1M170.2 31.2h.1"/>
<path d="M170.2 26h.1M170.2 20.7h.1M29.9 45.5v2.6M29.9 50.7v2.6M29.9 56v2.6M29.9 44.2h.1M29.9 49.4h.1M29.9 54.7h.1M29.9 59.9h.1M72 44.2h.1M72 49.4h.1M72 54.7h.1"/>
<path d="M72 59.9h.1M72 45.5v2.6M72 50.7v2.6M72 56v2.6M115.4 44.2h.1M115.4 49.4h.1M115.4 54.7h.1M115.4 59.9h.1M115.4 45.5v2.6M115.4 50.7v2.6M115.4 56v2.6M170.2 40.4v2.7"/>
<path d="M170.2 45.7v2.6M170.2 50.9v2.7M170.2 44.4h.1M170.2 49.6h.1M29.9 61.2v2.6M29.9 65.2h.1M29.9 68.8v.5M29.9 71.9v2.6M29.9 77.2v2.6M29.9 75.9h.1M29.9 70.6h.1M72 65.2h.1"/>
<path d="M72 61.2v2.6M105.9 75.9h.1M105.9 70.6h.1M105.9 68.8v.5M105.9 71.9v2.6M105.9 77.2v2.6M115.4 65.2h.1M115.4 61.2v2.6M29.9 82.4v2.6M29.9 87.7v2.6M29.9 92.9v2.6M29.9 98.2v2.6"/>
<path d="M29.9 96.9h.1M29.9 91.6h.1M29.9 86.4h.1M29.9 81.1h.1M105.9 96.9h.1M105.9 91.6h.1M105.9 86.4h.1M105.9 81.1h.1M105.9 82.4v2.6M105.9 87.7v2.6M105.9 92.9v2.6M105.9 98.2v2.6"/>
<path d="M29.9 103.4v2.6M29.9 108.7v2.6M29.9 113.9v5.3M29.9 112.6h.1M29.9 107.4h.1M29.9 102.1h.1M105.9 112.6h.1M105.9 107.4h.1M105.9 102.1h.1M105.9 103.4v2.6M105.9 108.7v2.6M105.9 113.9v5.3"/>
<path d="M29.9 121.8v2.7M29.9 127.1v2.6M29.9 132.3v2.7M29.9 137.6v2.6M29.9 120.5h.1M29.9 125.8h.1M29.9 131h.1M29.9 136.3h.1M105.9 121.8v2.6M105.9 127v2.7M105.9 132.3v2.6M105.9 137.5v2.7"/>
<path d="M105.9 120.5h.1M105.9 125.7h.1M105.9 131h.1M105.9 136.2h.1M29.9 142.8v2.7M29.9 148.1v2.6M29.9 153.3v2.7M29.9 158.6v2.6M29.9 141.5h.1M29.9 146.8h.1M29.9 152h.1M29.9 157.3h.1"/>
<path d="M105.9 142.8v2.6M105.9 148v2.7M105.9 153.3v2.6M105.9 158.5v2.7M105.9 141.5h.1M105.9 146.7h.1M105.9 152h.1M105.9 157.2h.1M29.9 163.8v.5M29.9 162.5h.1M30.5 165.6v2.6M30.5 170.8v2.6"/>
<path d="M30.5 176.1v2.6M30.5 174.8h.1M30.5 169.5h.1M81.2 168.5v2.7M81.2 173.8v2.6M81.2 179v2.7M81.2 177.7h.1M81.2 172.5h.1M105.9 163.8v.5M105.9 162.5h.1M132.4 173.8v2.5M132.4 178.9v2.7"/>
<path d="M132.4 177.6h.1M30.5 181.3v5.3M30.5 189.2v2.6M30.5 194.4v2.7M30.5 199.7v2.6M30.5 187.9h.1M30.5 193.1h.1M30.5 198.4h.1M30.5 180h.1M81.2 184.3v2.6M81.2 189.5v2.7M81.2 194.8v2.6"/>
<path d="M81.2 198.7h.1M81.2 193.5h.1M81.2 188.2h.1M81.2 183h.1M132.4 184.2v2.6M132.4 189.4v2.7M132.4 194.7v2.6M132.4 199.9v2.7M132.4 198.6h.1M132.4 193.4h.1M132.4 188.1h.1M132.4 182.9h.1"/>
<path d="M30.8 210.5v2.6M30.8 215.7v2.7M30.8 219.7h.1M30.8 214.4h.1M30.8 209.2h.1M81.2 200v2.6M81.2 205.3v2.6M81.2 210.5v2.6M81.2 215.8v5.2M81.2 214.5h.1M81.2 209.2h.1M81.2 204h.1"/>
<path d="M132.4 205.2v5.2M132.4 213.1v2.6M132.4 218.3v2.6M132.4 211.8h.1M132.4 217h.1M132.4 203.9h.1M30.8 221v2.6M30.8 226.2v2.7M30.8 231.5v2.6M30.8 236.7v2.7M30.8 235.4h.1M30.8 230.2h.1"/>
<path d="M30.8 224.9h.1M81.2 223.6v2.7M81.2 228.9v2.6M81.2 234.1v2.7M81.2 239.4v2.6M81.2 222.3h.1M81.2 227.6h.1M81.2 232.8h.1M81.2 238.1h.1M132.4 223.6v2.6M132.4 228.8v2.6M132.4 234.1v2.6"/>
<path d="M132.4 239.3v2.5M132.4 222.2h.1M132.4 227.5h.1M132.4 232.7h.1M132.4 238h.1M30.8 242v5.2M30.8 249.9v2.6M30.8 255.1v2.6M30.8 248.5h.1M30.8 253.8h.1M30.8 259h.1M30.8 240.7h.1"/>
<path d="M81.2 244.6v2.7M81.2 249.9v2.6M81.2 255.1v2.7M81.2 243.3h.1M81.2 248.6h.1M81.2 253.8h.1M81.2 259.1h.1M30.8 260.3v2.7M30.8 265.6v2.6M30.8 270.8v2.7M30.8 276.1v2.6M30.8 264.3h.1"/>
<path d="M30.8 269.5h.1M30.8 274.8h.1M81.2 260.4v2.6M81.2 265.6v2.7M81.2 264.3h.1M30.8 280h.1"/>
</g>
<path d="M34.3 24.1h17v3.9h-17zM80.9 22.2h17v3.8h-17zM130.2 23.6h17v3.8h-17zM176.4 23.9h17v3.9h-17zM44.8 77.3h17v3.9h-17zM120.8 77.3h17v3.9h-17zM36.7 176.2h17v3.8h-17zM87.5 176.2h17v3.9h-17zM147.2 182.4h17v3.8h-17zM37 220.3h17v3.8h-17z" fill="none" stroke="#000" stroke-width=".25"/>
<path d="M115.5 49.5h41" fill="none" stroke="#0000b4" stroke-width=".25"/>
<path d="M115.5 49.5l3-.4v.8z" fill="#0000b4"/>
<path d="M115.5 49.5l3-.4v.8z" fill="none" stroke="#0000b4" stroke-width=".25"/>
<path d="M153.5 49.1l3 .4-3 .4z" fill="#0000b4"/>
<path d="M153.5 49.1l3 .4-3 .4z" fill="none" stroke="#0000b4" stroke-width=".25"/>
<g fill="#fff">
<path d="M132 48.5l8-4.6v4.6z"/>
<path d="M132 43.9h8l-8 4.6z"/>
</g>
<path d="M54.6 19.7v41" fill="none" stroke="#0000b4" stroke-width=".25"/>
<path d="M54.6 19.7l.4 3h-.8z" fill="#0000b4"/>
<path d="M54.6 19.7l.4 3h-.8z" fill="none" stroke="#0000b4" stroke-width=".25"/>
<path d="M54.2 57.7h.8l-.4 3z" fill="#0000b4"/>
<path d="M54.2 57.7h.8l-.4 3z" fill="none" stroke="#0000b4" stroke-width=".25"/>
<g fill="#fff">
<path d="M49 36.2h4.6v8z"/>
<path d="M49 36.2l4.6 8h-4.6z"/>
</g>
<path d="M170.3 35.2h29.3" fill="none" stroke="#0000b4" stroke-width=".25"/>
<path d="M170.3 35.2l3-.4v.8z" fill="#0000b4"/>
<path d="M170.3 35.2l3-.4v.8z" fill="none" stroke="#0000b4" stroke-width=".25"/>
<path d="M196.7 34.8l2.9 .4-2.9 .4z" fill="#0000b4"/>
<path d="M196.7 34.8l2.9 .4-2.9 .4z" fill="none" stroke="#0000b4" stroke-width=".25"/>
<g fill="#fff">
<path d="M182.3 34.2l5.3-4.6v4.6z"/>
<path d="M182.3 29.6h5.3l-5.3 4.6z"/>
</g>
<path d="M30.1 150.3h58.7" fill="none" stroke="#0000b4" stroke-width=".25"/>
<path d="M30.1 150.3l3-.4v.8z" fill="#0000b4"/>
<path d="M30.1 150.3l3-.4v.8z" fill="none" stroke="#0000b4" stroke-width=".25"/>
<path d="M85.8 149.9l3 .4-3 .4z" fill="#0000b4"/>
<path d="M85.8 149.9l3 .4-3 .4z" fill="none" stroke="#0000b4" stroke-width=".25"/>
<g fill="#fff">
<path d="M55.5 149.3l7.9-4.6v4.6z"/>
<path d="M55.5 144.7h7.9l-7.9 4.6z"/>
</g>
<path d="M30.6 187.5h29.4" fill="none" stroke="#0000b4" stroke-width=".25"/>
<path d="M30.6 187.5l3.1-.4v.7z" fill="#0000b4"/>
<path d="M30.6 187.5l3.1-.4v.7z" fill="none" stroke="#0000b4" stroke-width=".25"/>
<path d="M57 187.1l3 .4-3 .3z" fill="#0000b4"/>
<path d="M57 187.1l3 .4-3 .3z" fill="none" stroke="#0000b4" stroke-width=".25"/>
<g fill="#fff">
<path d="M42.7 186.5l5.3-4.6v4.6z"/>
<path d="M42.7 181.9h5.3l-5.3 4.6z"/>
</g>
<path d="M132.5 226h58.7" fill="none" stroke="#0000b4" stroke-width=".25"/>
<path d="M132.5 226l3-.4v.8z" fill="#0000b4"/>
<path d="M132.5 226l3-.4v.8z" fill="none" stroke="#0000b4" stroke-width=".25"/>
<path d="M188.2 225.6l3 .4-3 .4z" fill="#0000b4"/>
<path d="M188.2 225.6l3 .4-3 .4z" fill="none" stroke="#0000b4" stroke-width=".25"/>
<g fill="#fff">
<path d="M157.9 225l7.9-4.7v4.7z"/>
<path d="M157.9 220.3h7.9l-7.9 4.7z"/>
</g>
<path d="M106.1 150.2h88" fill="none" stroke="#0000b4" stroke-width=".25"/>
<path d="M106.1 150.2l3-.3v.7z" fill="#0000b4"/>
<path d="M106.1 150.2l3-.3v.7z" fill="none" stroke="#0000b4" stroke-width=".25"/>
<path d="M191.1 149.9l3 .3-3 .4z" fill="#0000b4"/>
<path d="M191.1 149.9l3 .3-3 .4z" fill="none" stroke="#0000b4" stroke-width=".25"/>
<g fill="#fff">
<path d="M146.1 149.3l8-4.6v4.6z"/>
<path d="M146.1 144.7h8l-8 4.6z"/>
</g>
<path d="M30.9 260.9h29.4" fill="none" stroke="#0000b4" stroke-width=".25"/>
<path d="M30.9 260.9l3-.4v.7z" fill="#0000b4"/>
<path d="M30.9 260.9l3-.4v.7z" fill="none" stroke="#0000b4" stroke-width=".25"/>
<path d="M57.3 260.5l3 .4-3 .3z" fill="#0000b4"/>
<path d="M57.3 260.5l3 .4-3 .3z" fill="none" stroke="#0000b4" stroke-width=".25"/>
<g fill="#fff">
<path d="M43 259.9l5.3-4.6v4.6z"/>
<path d="M43 255.3h5.3l-5.3 4.6z"/>
</g>
<path d="M81.4 246.1h29.3" fill="none" stroke="#0000b4" stroke-width=".25"/>
<path d="M81.4 246.1l3-.4v.8z" fill="#0000b4"/>
<path d="M81.4 246.1l3-.4v.8z" fill="none" stroke="#0000b4" stroke-width=".25"/>
<path d="M107.8 245.7l2.9 .4-2.9 .4z" fill="#0000b4"/>
<path d="M107.8 245.7l2.9 .4-2.9 .4z" fill="none" stroke="#0000b4" stroke-width=".25"/>
<g fill="#fff">
<path d="M93.4 245.2l5.3-4.7v4.7z"/>
<path d="M93.4 240.5h5.3l-5.3 4.7z"/>
</g>
<g font-size="4.5">
<text x="82.2" y="267.9">Stellwerk HMM</text>
<text x="166.2" y="267.9">1:3</text>
<text x="82.4" y="275.4">Bl. 5701 P.2v</text>
<text x="128.6" y="275.4">Zentralschloss Gehäuse</text>
<text x="128.6" y="279.1">5701.80...89</text>
<text x="82.2" y="290.1">Dateiname</text>
</g>
<g font-size="4.1" fill="#b400b4">
<text x="182.3" y="33.3">88</text>
<text x="52.7" y="44.2" transform="rotate(-90 52.7 44.2)">123</text>
<text x="132" y="47.6">123</text>
<text x="55.5" y="148.4">176</text>
<text x="146.1" y="148.4">264</text>
<text x="42.7" y="185.6">88</text>
<text x="157.9" y="224.1">176</text>
<text x="93.4" y="244.3">88</text>
<text x="43" y="259">88</text>
</g>
<g font-size="4.1">
<text x="128.4" y="267.4">2025-05-13</text>
<text x="128.4" y="289.8">5701 P.2v Gehäuse Acryl</text>
</g>
<g font-size="3.4">
<text x="34.3" y="27.3">5701.80P</text>
<text x="80.9" y="25.3">5701.81P</text>
<text x="130.2" y="26.7">5701.82P</text>
<text x="176.4" y="27.1">5701.83P</text>
<text x="44.8" y="80.5">5701.88P</text>
<text x="120.8" y="80.4">5701.89P</text>
<text x="36.7" y="179.3">5701.84P</text>
<text x="87.5" y="179.4">5701.86P</text>
<text x="147.2" y="185.5">5701.87P</text>
<text x="37" y="223.4">5701.85P</text>
</g>
<g font-size="3.1">
<text x="36.6" y="8.6">1</text>
<text x="84.1" y="8.6">2</text>
<text x="131.6" y="8.6">3</text>
<text x="179.1" y="8.6">4</text>
<text x="11" y="29.2">A</text>
<text x="11" y="77">B</text>
<text x="10.9" y="124.9">C</text>
<text x="10.9" y="172.7">D</text>
<text x="11" y="220.6">E</text>
<text x="11.2" y="268.4">F</text>
</g>
<g font-size="2.7" fill="#ff0080">
<text x="20" y="16.9">MAx5 T5 O2 F600</text>
<text x="62.2" y="17.2">MAx5 T5 O2 F600</text>
<text x="105.5" y="17.3">MAx5 T5 O2 F600</text>
<text x="160.3" y="17.7">MAx5 T5 O2 F600</text>
<text x="20" y="19.1">B-0.5 D3.6</text>
<text x="20" y="21.3">P8 U28</text>
<text x="34.6" y="19.1">I2 S7</text>
<text x="62.2" y="19.4">B-0.5 D3.6</text>
<text x="62.2" y="21.6">P8 U28</text>
<text x="76.9" y="19.4">I2 S7</text>
<text x="105.5" y="19.5">B-0.5 D3.6</text>
<text x="105.5" y="21.7">P8 U28</text>
<text x="120.1" y="19.5">I2 S7</text>
<text x="160.3" y="19.9">B-0.5 D3.6</text>
<text x="160.3" y="22.1">P8 U28</text>
<text x="174.9" y="19.9">I2 S7</text>
<text x="160.1" y="40.1">MAx5 T5 O2</text>
<text x="161.1" y="37.9">&gt;5701.83P</text>
<text x="18.5" y="44.6">MAx5 T5 O2</text>
<text x="19.4" y="42.4">&gt;5701.80P</text>
<text x="61.8" y="44.8">MAx5 T5 O2</text>
<text x="62.7" y="42.6">&gt;5701.81P</text>
<text x="105.1" y="45.1">MAx5 T5 O2</text>
<text x="106" y="42.9">&gt;5701.82P</text>
<text x="19.7" y="71.1">MAx5 T5 O2 F600</text>
<text x="95.7" y="71">MAx5 T5 O2 F600</text>
<text x="19.7" y="73.3">B-0.5 D3.6</text>
<text x="19.7" y="75.5">P8 U28</text>
<text x="34.4" y="73.3">I2 S7</text>
<text x="95.7" y="73.2">B-0.5 D3.6</text>
<text x="95.7" y="75.4">P8 U28</text>
<text x="110.4" y="73.2">I2 S7</text>
<text x="19.7" y="98.9">MAx5 T5 O2</text>
<text x="20.6" y="96.7">&gt;5701.88P</text>
<text x="95.7" y="98.8">MAx5 T5 O2</text>
<text x="96.6" y="96.6">&gt;5701.89P</text>
<text x="20.6" y="170">MAx5 T5 O2 F600</text>
<text x="20.6" y="172.2">B-0.5 D3.6</text>
<text x="35.3" y="172.2">I2 S7</text>
<text x="71.3" y="170">MAx5 T5 O2 F600</text>
<text x="71.3" y="172.2">B-0.5 D3.6</text>
<text x="86" y="172.2">I2 S7</text>
<text x="20.6" y="174.4">P8 U28</text>
<text x="71.3" y="174.4">P8 U28</text>
<text x="122.2" y="176.1">MAx5 T5 O2 F600</text>
<text x="122.2" y="178.3">B-0.5 D3.6</text>
<text x="136.8" y="178.3">I2 S7</text>
<text x="122.2" y="180.5">P8 U28</text>
<text x="21.4" y="190.2">&gt;5701.84P</text>
<text x="72.2" y="190.2">&gt;5701.86P</text>
<text x="20.5" y="192.4">MAx5 T5 O2</text>
<text x="71.2" y="192.4">MAx5 T5 O2</text>
<text x="122.1" y="203.9">MAx5 T5 O2</text>
<text x="123" y="201.7">&gt;5701.87P</text>
<text x="20.9" y="214">MAx5 T5 O2 F600</text>
<text x="20.9" y="216.2">B-0.5 D3.6</text>
<text x="20.9" y="218.4">P8 U28</text>
<text x="35.6" y="216.2">I2 S7</text>
<text x="20.8" y="236.5">MAx5 T5 O2</text>
<text x="21.7" y="234.3">&gt;5701.85P</text>
</g>
</svg>
